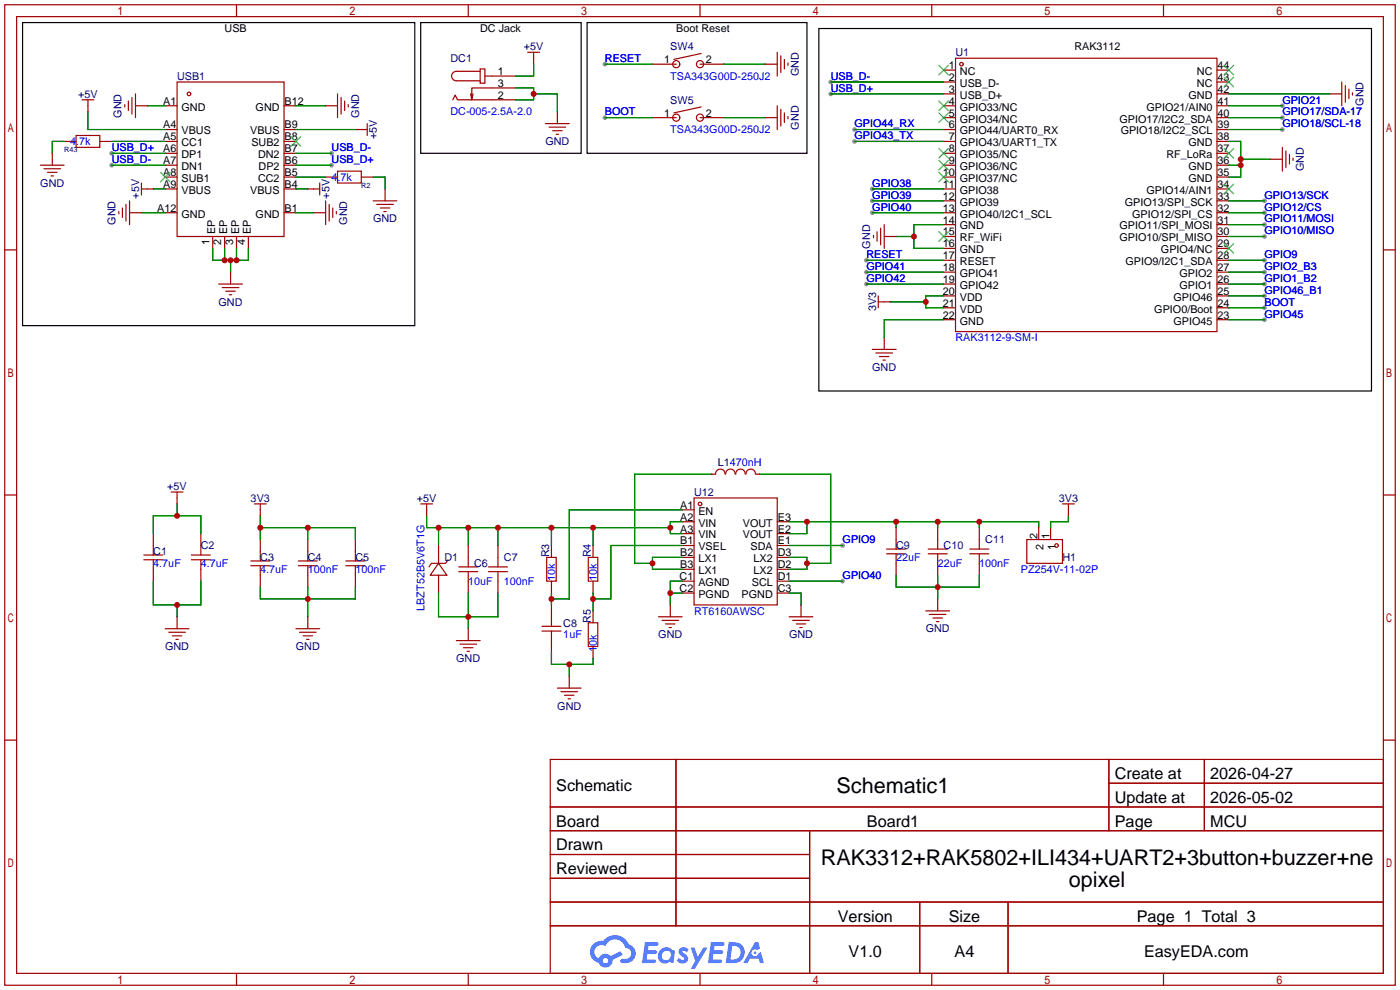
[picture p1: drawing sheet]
<svg xmlns="http://www.w3.org/2000/svg" width="299mm" height="212mm" viewBox="0 0 299 212" stroke-linecap="round" stroke-linejoin="round" font-family="sans-serif">
<g fill="#999">
<circle cx="23.9" cy="32.8" r=".51"/>
<circle cx="23.9" cy="35.3" r=".51"/>
<circle cx="70.9" cy="32.8" r=".51"/>
<circle cx="70.9" cy="35.3" r=".51"/>
<circle cx="177.5" cy="17.5" r=".51"/>
<circle cx="177.5" cy="20.1" r=".51"/>
<circle cx="270.3" cy="55.6" r=".51"/>
<circle cx="186.4" cy="45.5" r=".51"/>
<circle cx="274.1" cy="22.6" r=".51"/>
<circle cx="185.2" cy="55.6" r=".51"/>
<circle cx="270.3" cy="65.8" r=".51"/>
<circle cx="186.4" cy="40.4" r=".51"/>
<circle cx="182.6" cy="27.7" r=".51"/>
<circle cx="182.6" cy="30.2" r=".51"/>
<circle cx="180.1" cy="116.6" r=".51"/>
<circle cx="180.1" cy="124.2" r=".51"/>
<circle cx="129.3" cy="13.7" r=".51"/>
<circle cx="129.3" cy="25.1" r=".51"/>
<circle cx="270.3" cy="45.5" r=".51"/>
<circle cx="186.4" cy="42.9" r=".51"/>
<circle cx="270.3" cy="48" r=".51"/>
<circle cx="270.3" cy="42.9" r=".51"/>
<circle cx="185.2" cy="60.7" r=".51"/>
<circle cx="270.3" cy="50.5" r=".51"/>
<circle cx="274.1" cy="27.7" r=".51"/>
<circle cx="185.2" cy="58.2" r=".51"/>
<circle cx="274.1" cy="25.1" r=".51"/>
<circle cx="270.3" cy="63.2" r=".51"/>
<circle cx="270.3" cy="60.7" r=".51"/>
<circle cx="270.3" cy="58.2" r=".51"/>
<circle cx="270.3" cy="68.3" r=".51"/>
</g>
<g fill="none" stroke="#a10000" stroke-width=".25">
<path d="M1 1h297.2v209.6h-297.2zM3.6 3.6h292.1v204.4h-292.1zM50.5 1v2.6M100.1 1v2.6M149.6 1v2.6M199.1 1v2.6M248.7 1v2.6M1 53.4h2.6M295.7 53.4h2.5M1 105.8h2.6M295.7 105.8h2.5M1 158.2h2.6"/>
<path d="M295.7 158.2h2.5M117.6 162.3h178.1v45.7h-178.1zM117.6 172.5h178.1M117.6 177.5h178.1M144.5 162.3v35.6M173 177.5v30.5M237 162.3v15.2M237 167.4h58.7M257.4 162.3v15.2M117.6 182.6h55.4M117.6 192.8h178.1M117.6 187.7h55.4"/>
<path d="M117.6 197.9h178.1M196.6 192.8v15.2M215.4 192.8v15.2M50.5 208v2.6M100.1 208v2.6M149.6 208v2.6M199.1 208v2.6M248.7 208v2.6"/>
</g>
<g fill="#5487ff">
<path d="M145.3 202.7a1.3 1.3 0 0 1 1.9 .3l-.4 .6a.54 .54 0 0 0-.9-.2l.1 .2a1.34 1.34 0 0 1 .9 1.8 1.47 1.47 0 0 1-2.3-.1l.5-.6 .8 .5a.31 .31 0 0 0 .4-.3 .31 .31 0 0 0-.3-.4 1.12 1.12 0 0 1-.7-1.8z"/>
<path d="M147.6 202.5h.9l.6 2 1.2-2h.9l-2.7 4.6h-.9l1-1.7z"/>
<path d="M137.8 201.4h1.7a1.31 1.31 0 0 1 1.2 .2 .4 .4 0 0 1-.3 .5l-1.8 .1-.1 .9h1.6a.4 .4 0 0 1 .4 .4 .4 .4 0 0 1-.5 .4h-1.6l-.2 1.2h1.4a.46 .46 0 0 1 .5 0 .46 .46 0 0 1 .1 .5l-.4 .2h-2.6z"/>
<path d="M151.9 201.4h1.7a1.32 1.32 0 0 1 1.2 .2 .39 .39 0 0 1-.3 .5l-1.8 .1-.1 .9h1.6a.4 .4 0 0 1 .4 .4 .4 .4 0 0 1-.4 .4h-1.7l-.2 1.2h1.4a.46 .46 0 0 1 .5 0 .46 .46 0 0 1 .1 .5l-.4 .2h-2.6z"/>
<path d="M161.3 201.4h.8l.3 1.3-.6 .4a.75 .75 0 0 0-1.1 .3 .75 .75 0 0 0 .5 1 .75 .75 0 0 0 .9-.7l.5-.2 .6 2.3h-.8l-.3-.9h-1.8l-.5 .9h-1z"/>
<path d="M155.7 201.4l-.6 4.4h1.5a2.27 2.27 0 0 0 2.6-2.2 2.27 2.27 0 0 0-2.7-2.2zM156.5 202.1a1.5 1.5 0 0 1 1.8 1.6 1.5 1.5 0 0 1-1.9 1.4h-.3z"/>
<path d="M141.2 203a1.6 1.6 0 0 0-.3 2.3 1.6 1.6 0 0 0 2.3 .2l.7 .3 .3-2.4-.1-.3-.5-.1a1.58 1.58 0 0 0-2.4 0zM141.8 203.5a.98 .98 0 0 1 1.6 .4 .98 .98 0 0 1-1.1 1.3 .94 .94 0 0 1-.9-.7 .94 .94 0 0 1 .4-1z"/>
<path d="M126.8 201.8a2.37 2.37 0 0 0 1.1 4 1.54 1.54 0 0 0 1.8 1 1.54 1.54 0 0 0 1.2-1.6l2.2-1.1-.5-.8-2 1a1.57 1.57 0 0 0-2.7 .5 1.5 1.5 0 0 1-.7-2.1 1.5 1.5 0 0 1 2.2-.5 2.23 2.23 0 0 1 2.3-1.4 2.23 2.23 0 0 1 2 1.8 1.16 1.16 0 0 1 1.2 1.1 1.16 1.16 0 0 1-1.1 1.2h-.7a.47 .47 0 0 0-.5 .4 .47 .47 0 0 0 .4 .5 2.17 2.17 0 0 0 2.5-.9 2.17 2.17 0 0 0-.3-2.7l-.8-.4a3.2 3.2 0 0 0-5.5-.7l-1.1 .1zM128.8 205.3a.6 .6 0 0 1 1.2 0 .6 .6 0 0 1-1.2 0z"/>
<circle cx="161.4" cy="203.6" r=".28"/>
</g>
<g fill="none" stroke="#a10000" stroke-width=".25">
<path d="M37.8 17.5h22.9v33h-22.9zM102.6 14.7h1v3.1h-1zM102.6 15.2h-5.1a1.02 1.02 0 0 0-1 1.1 1.02 1.02 0 0 0 1 1h5.1M103.6 16.3h6.6M110.2 18.8h-9.4v2.5l-.2-1.2M112.8 11.2h2.5M114 11.2v2.5M139.4 13.7h5.1M149.6 13.7h5.1M149.9 11.4l-5.9 1.3M163.6 13.7h2.5M166.1 11.2v5.1"/>
<path d="M166.9 11.9v3.6M167.6 12.7v2M168.4 13.5v.5M201.7 15h2.5M201.7 17.5h2.5M204.2 12.4h55.9v58.5h-55.9zM260.1 15h2.5M260.1 17.5h2.5M286.8 17.5v5.1M287.5 18.3v3.5M288.3 19.1v2M289.1 19.8v.5"/>
<path d="M8.6 35.3h5.1M9.4 36.1h3.6M10.2 36.8h2M10.9 37.6h.5M11.2 32.8v2.5M13.7 30.2h2.6M16.3 29h5v2.5h-5zM17.5 21.3h2.6M18.8 21.3v2.6M21.3 30.2h2.6M26.7 22.4v.5M27.4 21.6v2"/>
<path d="M28.2 20.8v3.6M29 22.6h2.5M29 20.1v5M30.2 39.1v2.6M35.3 37.8h2.5M35.3 35.3h2.5M35.3 32.8h2.5M35.3 30.2h2.5M35.3 27.7h2.5M35.3 22.6h2.5M60.7 37.8h2.5M60.7 35.3h2.5"/>
<path d="M60.7 32.8h2.5M60.7 30.2h2.5M60.7 27.7h2.5M60.7 22.6h2.5M68.3 39.1v2.6M69.6 37.8h2.5M69.6 22.6h2.5M72.1 36.6h5.1v2.5h-5.1zM72.1 20.1v5M72.9 20.8v3.6M73.7 21.6v2M74.4 22.4v.5"/>
<path d="M75.9 27.7h2.6M77.2 37.8h2.6M78.5 26.4v2.6M96.8 21.3l.5-1 .5 1h12.4M101.1 20.1l-.3 1.2M116.6 26.4h5.1M117.3 27.2h3.6M118.1 27.9h2M118.9 28.7h.5M119.1 23.9v2.5M139.4 25.1h5.1M149.6 25.1h5.1"/>
<path d="M149.9 22.9l-5.9 1.2M163.6 25.1h2.5M166.1 22.6v5.1M166.9 23.4v3.5M167.6 24.1v2.1M168.4 24.9v.5M201.7 37.8h2.5M201.7 35.3h2.5M201.7 32.8h2.5M201.7 30.2h2.5M201.7 27.7h2.5M201.7 22.6h2.5"/>
<path d="M201.7 20.1h2.5M201.7 25.1h2.5M260.1 37.8h2.5M260.1 35.3h2.5M260.1 32.8h2.5M260.1 30.2h2.5M260.1 27.7h2.5M260.1 22.6h2.5M260.1 20.1h2.5M260.1 25.1h2.5M271.5 34h2.6M274.1 31.5v5.1"/>
<path d="M274.8 32.3v3.5M275.6 33v2.1M276.4 33.8v.5M284.2 20.1h2.6M25.4 45.2v.5M26.2 44.4v2.1M26.9 43.7v3.5M27.7 45.5h2.5M27.7 42.9v5.1M30.2 40.4h2.6M35.3 45.5h2.5M35.3 40.4h2.5"/>
<path d="M45.5 50.5v2.6M48 50.5v2.6M49.3 58.2v2.5M50.5 50.5v2.6M53.1 50.5v2.6M60.7 45.5h2.5M60.7 40.4h2.5M65.8 40.4h2.5M67.1 45.5h2.5M69.6 42.9v5.1M70.4 43.7v3.5M71.1 44.4v2.1"/>
<path d="M71.9 45.2v.5M79.8 42.9h5M80.5 43.7h3.6M81.3 44.4h2M82 45.2h.5M82.3 40.4v2.5M186.7 50.3v.5M187.5 49.5v2.1M188.2 48.8v3.5M189 50.5h2.5M189 48v5.1M201.7 45.5h2.5"/>
<path d="M201.7 40.4h2.5M201.7 42.9h2.5M201.7 48h2.5M201.7 50.5h2.5M201.7 53.1h2.5M201.7 55.6h2.5M201.7 58.2h2.5M260.1 45.5h2.5M260.1 40.4h2.5M260.1 42.9h2.5M260.1 48h2.5M260.1 50.5h2.5"/>
<path d="M260.1 53.1h2.5M260.1 55.6h2.5M260.1 58.2h2.5M46.7 60.7h5.1M47.5 61.5h3.6M48.3 62.2h2M49 63h.5M186.4 74.7h5.1M187.2 75.4h3.6M187.7 64.5h2.5M187.7 63.2v2.6M188 76.2h2"/>
<path d="M188.7 77h.5M189 72.1v2.6M201.7 60.7h2.5M201.7 63.2h2.5M201.7 65.8h2.5M201.7 68.3h2.5M260.1 60.7h2.5M260.1 63.2h2.5M260.1 65.8h2.5M260.1 68.3h2.5M30.7 119.6h4.1M30.7 118.6h4.1"/>
<path d="M32.8 114v4.6M32.8 119.6v4.6M36.6 105.2h2.5M37.8 105.2v2.5M40.9 119.6h4.1M40.9 118.6h4.1M42.9 114v4.6M42.9 119.6v4.6M53.6 119.9h4.1M54.4 107.7h2.5M55.6 107.7v2.5M55.6 115.3v4.6"/>
<path d="M63.8 119.9h4M65.8 115.3v4.6M73.9 119.9h4.1M75.9 115.3v4.6M89.9 107.7h2.6M91.2 107.7v2.5M93.7 116.6v3.8M95.8 119.6l-.6 .8h-3l-.5 .8M100.1 116.6v4.6M106.4 116.6v4.6M116.8 119.1h2.1v5.1h-2.1zM117.9 116.6v2.5"/>
<path d="M125.7 119.1h2.1v5.1h-2.1zM126.7 116.6v2.5M145.8 109h2.5M145.8 111.5h2.5M145.8 114h2.5M145.8 116.6h2.5M145.8 119.1h2.5M148.3 106.4h17.8v22.9h-17.8zM152.1 101.3h.8M152.9 101.3a1.01 1.01 0 0 1 1-1.1 1.01 1.01 0 0 1 1.1 1.1M155.1 101.3a1.01 1.01 0 0 1 1-1.1 1.01 1.01 0 0 1 1 1.1M157.2 101.3a1.01 1.01 0 0 1 1.1-1.1 1.01 1.01 0 0 1 1 1.1"/>
<path d="M159.4 101.3a1.01 1.01 0 0 1 1-1.1 1.01 1.01 0 0 1 1.1 1.1M161.5 101.3h.8M166.1 111.5h2.6M166.1 114h2.6M166.1 116.6h2.6M166.1 119.1h2.6M189.5 117.3h4M189.5 118.4h4M191.5 112.8v4.5M191.5 118.4v4.5M198.4 117.3h4M198.4 118.4h4"/>
<path d="M200.4 112.8v4.5M200.4 118.4v4.5M207.3 117.3h4M207.3 118.4h4M209.3 112.8v4.5M209.3 118.4v4.5M219.5 115.3h7.6v5.1h-7.6zM222 112.8v2.5M224.5 112.8v2.5M227.1 107.7h2.5M228.3 107.7v2.5M35.3 134.4h5.1"/>
<path d="M36.1 135.1h3.5M36.8 135.9h2.1M37.6 136.7h.5M37.8 131.8v2.6M53.6 120.9h4.1M55.6 120.9v4.6M63.2 134.4h5.1M63.8 120.9h4M64 135.1h3.6M64.8 135.9h2M65.5 136.7h.5M65.8 120.9v4.6"/>
<path d="M65.8 131.8v2.6M73.9 120.9h4.1M75.9 120.9v4.6M93.7 120.4l1.8 2.5h-3.6zM93.7 122.9v3.8M97.5 136.9h5.1M98 122.2h4.1M98 121.2h4.1M98.3 137.7h3.6M99.1 138.4h2M99.8 139.2h.5M100.1 122.2v4.5"/>
<path d="M100.1 134.4v2.5M104.4 122.2h4.1M104.4 121.2h4.1M106.4 122.2v4.5M115.8 134.9h4.1M115.8 133.9h4.1M117.9 124.2v2.5M117.9 129.3v4.6M117.9 134.9v4.5M125.7 133.1h2.1v5.1h-2.1zM126.7 124.2v2.5M126.7 130.6v2.5"/>
<path d="M126.7 138.2v2.5M140.7 131.8h5.1M141.5 132.6h3.5M142.2 133.4h2.1M143 134.1h.5M143.3 129.3v2.5M145.8 121.7h2.5M145.8 124.2h2.5M145.8 126.7h2.5M166.1 121.7h2.6M166.1 124.2h2.6M166.1 126.7h2.6"/>
<path d="M168.7 131.8h5M169.4 132.6h3.6M170.2 133.4h2M170.9 134.1h.5M171.2 129.3v2.5M197.9 130.6h5M198.6 131.3h3.6M199.4 132.1h2M200.2 132.8h.5M200.4 128v2.6M119.1 147.1h5.1M119.9 147.8h3.5"/>
<path d="M120.6 148.6h2.1M121.4 149.4h.5M121.7 144.5v2.6"/>
<circle cx="144.5" cy="13.7" r=".76"/>
<circle cx="149.6" cy="13.7" r=".76"/>
<circle cx="205.5" cy="13.7" r=".38"/>
<circle cx="40.4" cy="20.1" r=".38"/>
<circle cx="144.5" cy="25.1" r=".76"/>
<circle cx="149.6" cy="25.1" r=".76"/>
<circle cx="149.6" cy="107.7" r=".38"/>
<circle cx="225.8" cy="116.6" r=".38"/>
</g>
<g fill="none" stroke="#008700" stroke-width=".25">
<path d="M110.2 18.8h3.8v2.5h-3.8M114 13.7v2.6h-3.8M129.3 13.7h10.1M154.7 13.7h8.9M177.5 17.5h24.2M13.7 30.2h-2.5v2.6M18.8 23.9v3.8h16.5M23.9 32.8h11.4M23.9 35.3h11.4M23.9 30.2h11.4M31.5 22.6h3.8M63.2 22.6h6.4"/>
<path d="M63.2 27.7h12.7M63.2 32.8h7.7M63.2 35.3h7.7M63.2 37.8h6.4M79.8 37.8h2.5v2.6M114 20.1h5.1v3.8M129.3 25.1h10.1M154.7 25.1h8.9M177.5 20.1h24.2M182.6 27.7h19.1M182.6 30.2h19.1M262.6 20.1h21.6"/>
<path d="M262.6 22.6h11.5M262.6 27.7h11.5M262.6 35.3h2.6M262.6 30.2h2.6v7.6h-2.6M262.6 25.1h11.5M265.2 34h6.3M30.2 45.5h5.1M32.8 40.4h2.5M45.5 53.1v2.5h7.6v-2.5M48 53.1v2.5M49.3 55.6v2.6M50.5 53.1v2.5"/>
<path d="M63.2 45.5h3.9M63.2 40.4h2.6M185.2 55.6h16.5M185.2 58.2h16.5M186.4 45.5h15.3M186.4 40.4h15.3M186.4 42.9h15.3M191.5 50.5h3.8M201.7 48h-6.4v5.1h6.4M262.6 45.5h7.7M262.6 55.6h7.7M262.6 50.5h7.7"/>
<path d="M262.6 48h7.7M262.6 42.9h7.7M262.6 58.2h7.7M185.2 60.7h16.5M190.2 64.5h7.7M201.7 63.2h-3.8v2.6h3.8M201.7 68.3h-12.7v3.8M262.6 65.8h7.7M262.6 63.2h7.7M262.6 68.3h7.7M262.6 60.7h7.7M32.8 114v-3.8h10.1v3.8"/>
<path d="M37.8 107.7v2.5M55.6 112.8h20.3v2.5M55.6 110.2v5.1M65.8 112.8v2.5M91.2 110.2v2.6h52.1M93.7 112.8v3.8M100.1 112.8v3.8M106.4 112.8v3.8M117.9 112.8v3.8M126.7 112.8v3.8M145.8 109h-24.1v19h-3.8M145.8 116.6h-15.2v11.4h-3.9"/>
<path d="M145.8 111.5h-2.5v2.5h2.5M145.8 119.1h-6.4v2.6h6.4M152.1 101.3h-16.5v19.1h3.8M162.3 101.3h15.2v19.1h-5M168.7 111.5h53.3v1.3M168.7 116.6h11.4M168.7 119.1h3.8v2.6h-3.8M172.5 111.5v2.5h-3.8M191.5 111.5v1.3M200.4 111.5v1.3M209.3 111.5v1.3M228.3 110.2v1.3h-3.8v1.3"/>
<path d="M32.8 124.2v5.1h10.1v-5.1M37.8 129.3v2.5M55.6 125.5v2.5h20.3v-2.5M65.8 125.5v6.3M93.7 126.7v5.1h12.7v-5.1M100.1 126.7v7.7M117.9 139.4v2.6h8.8v-1.3M117.9 126.7v2.6M126.7 126.7v3.9M143.3 126.7h2.5M145.8 124.2h-2.5v5.1M168.7 126.7h2.5v2.6"/>
<path d="M168.7 124.2h11.4M191.5 122.9v2.6h17.8v-2.6M200.4 122.9v5.1M121.7 142v2.5"/>
</g>
<path d="M4.8 4.8h83.8v64.8h-83.8zM89.9 4.8h34.3v28h-34.3zM125.5 4.8h47v28h-47zM175 6.1h118.1v77.5h-118.1z" fill="none" stroke="#000" stroke-width=".25"/>
<g fill="none" stroke="#3c3" stroke-width=".25">
<path d="M200.7 14l2 2M202.7 14l-2 2M261.6 16.5l2.1 2M261.6 14l2.1 2M263.7 16.5l-2.1 2M263.7 14l-2.1 2M34.3 36.8l2 2.1M36.3 36.8l-2 2.1M62.2 29.2l2.1 2M64.3 29.2l-2.1 2M200.7 21.6l2 2M200.7 24.1l2 2.1"/>
<path d="M200.7 31.8l2 2M200.7 34.3l2 2M200.7 36.8l2 2.1M202.7 21.6l-2 2M202.7 24.1l-2 2.1M202.7 31.8l-2 2M202.7 34.3l-2 2M202.7 36.8l-2 2.1M261.6 39.4l2.1 2M261.6 31.8l2.1 2M263.7 39.4l-2.1 2M263.7 31.8l-2.1 2"/>
<path d="M200.7 49.5l2 2.1M202.7 49.5l-2 2.1M261.6 52.1l2.1 2M263.7 52.1l-2.1 2"/>
</g>
<g fill="#c00">
<circle cx="114" cy="20.1" r=".63"/>
<circle cx="48" cy="55.6" r=".63"/>
<circle cx="49.3" cy="55.6" r=".63"/>
<circle cx="50.5" cy="55.6" r=".63"/>
<circle cx="195.3" cy="50.5" r=".63"/>
<circle cx="197.9" cy="64.5" r=".63"/>
<circle cx="265.2" cy="35.3" r=".63"/>
<circle cx="265.2" cy="34" r=".63"/>
<circle cx="37.8" cy="110.2" r=".63"/>
<circle cx="37.8" cy="129.3" r=".63"/>
<circle cx="65.8" cy="112.8" r=".63"/>
<circle cx="55.6" cy="112.8" r=".63"/>
<circle cx="65.8" cy="128" r=".63"/>
<circle cx="143.3" cy="112.8" r=".63"/>
<circle cx="126.7" cy="112.8" r=".63"/>
<circle cx="117.9" cy="112.8" r=".63"/>
<circle cx="106.4" cy="112.8" r=".63"/>
<circle cx="100.1" cy="112.8" r=".63"/>
<circle cx="93.7" cy="112.8" r=".63"/>
<circle cx="143.3" cy="126.7" r=".63"/>
<circle cx="100.1" cy="131.8" r=".63"/>
<circle cx="117.9" cy="128" r=".63"/>
<circle cx="126.7" cy="128" r=".63"/>
<circle cx="121.7" cy="142" r=".63"/>
<circle cx="139.4" cy="120.4" r=".63"/>
<circle cx="172.5" cy="120.4" r=".63"/>
<circle cx="172.5" cy="111.5" r=".63"/>
<circle cx="191.5" cy="111.5" r=".63"/>
<circle cx="200.4" cy="111.5" r=".63"/>
<circle cx="209.3" cy="111.5" r=".63"/>
<circle cx="200.4" cy="125.5" r=".63"/>
</g>
<g font-size="4.6">
<text x="178.8" y="169.4">Schematic1</text>
<text x="175.4" y="184.9">RAK3312+RAK5802+ILI434+UART2+3button+buzzer+ne</text>
<text x="228.4" y="189.5">opixel</text>
</g>
<g font-size="3.5">
<text x="238.3" y="166.5">Create at</text>
<text x="258.7" y="166.5">2026-04-27</text>
<text x="118.9" y="169.1">Schematic</text>
<text x="238.3" y="171.6">Update at</text>
<text x="258.7" y="171.6">2026-05-02</text>
<text x="118.9" y="176.7">Board</text>
<text x="185.3" y="176.7">Board1</text>
<text x="238.3" y="176.7">Page</text>
<text x="258.7" y="176.7">MCU</text>
<text x="118.9" y="181.8">Drawn</text>
<text x="118.9" y="186.8">Reviewed</text>
<text x="179.1" y="197">Version</text>
<text x="202.8" y="197">Size</text>
<text x="243" y="197">Page 1 Total 3</text>
<text x="181.4" y="204.6">V1.0</text>
<text x="204" y="204.6">A4</text>
<text x="244.5" y="204.6">EasyEDA.com</text>
</g>
<g font-size="2.3">
<text x="48" y="6.9">USB</text>
<text x="102.6" y="6.9">DC Jack</text>
<text x="144.5" y="6.9">Boot Reset</text>
<text x="229.6" y="10.7">RAK3112</text>
<text x="106.4" y="16">1</text>
<text x="142" y="13.5">1</text>
<text x="150.9" y="13.5">2</text>
<text x="202.8" y="14.8">1</text>
<text x="202.8" y="17.3">2</text>
<text x="205.2" y="16">NC</text>
<text x="255.8" y="16">NC</text>
<text x="260.2" y="17.3">43</text>
<text x="260.2" y="14.8">44</text>
<text x="34.9" y="22.4">A1</text>
<text x="38.8" y="23.6">GND</text>
<text x="54.6" y="23.6">GND</text>
<text x="60.8" y="22.4">B12</text>
<text x="106.4" y="21.1">2</text>
<text x="106.4" y="18.6">3</text>
<text x="202.8" y="19.8">3</text>
<text x="202.8" y="22.4">4</text>
<text x="205.2" y="18.6">USB_D-</text>
<text x="205.2" y="21.1">USB_D+</text>
<text x="205.2" y="23.6">GPIO33/NC</text>
<text x="245" y="23.6">GPIO21/AIN0</text>
<text x="254" y="21.1">GND</text>
<text x="255.8" y="18.6">NC</text>
<text x="260.2" y="22.4">41</text>
<text x="260.2" y="19.8">42</text>
<text x="34.9" y="30">A5</text>
<text x="34.9" y="27.5">A4</text>
<text x="38.8" y="28.7">VBUS</text>
<text x="53.5" y="28.7">VBUS</text>
<text x="60.8" y="27.5">B9</text>
<text x="60.8" y="30">B8</text>
<text x="142" y="24.9">1</text>
<text x="150.9" y="24.9">2</text>
<text x="202.8" y="24.9">5</text>
<text x="202.8" y="27.5">6</text>
<text x="202.8" y="30">7</text>
<text x="205.2" y="26.2">GPIO34/NC</text>
<text x="205.2" y="28.7">GPIO44/UART0_RX</text>
<text x="239.3" y="26.2">GPIO17/I2C2_SDA</text>
<text x="239.5" y="28.7">GPIO18/I2C2_SCL</text>
<text x="260.2" y="30">38</text>
<text x="260.2" y="27.5">39</text>
<text x="260.2" y="24.9">40</text>
<text x="34.9" y="35.1">A7</text>
<text x="34.9" y="32.5">A6</text>
<text x="38.8" y="33.8">DP1</text>
<text x="38.8" y="31.3">CC1</text>
<text x="53.7" y="31.3">SUB2</text>
<text x="55.1" y="33.8">DN2</text>
<text x="60.8" y="32.5">B7</text>
<text x="60.8" y="35.1">B6</text>
<text x="202.8" y="32.5">8</text>
<text x="202.8" y="35.1">9</text>
<text x="205.2" y="31.3">GPIO43/UART1_TX</text>
<text x="205.2" y="33.8">GPIO35/NC</text>
<text x="249.3" y="33.8">RF_LoRa</text>
<text x="254" y="31.3">GND</text>
<text x="260.2" y="35.1">36</text>
<text x="260.2" y="32.5">37</text>
<text x="34.9" y="40.2">A9</text>
<text x="34.9" y="37.6">A8</text>
<text x="38.8" y="41.4">VBUS</text>
<text x="38.8" y="38.9">SUB1</text>
<text x="38.8" y="36.3">DN1</text>
<text x="53.5" y="41.4">VBUS</text>
<text x="55.1" y="38.9">CC2</text>
<text x="55.3" y="36.3">DP2</text>
<text x="60.8" y="37.6">B5</text>
<text x="60.8" y="40.2">B4</text>
<text x="201.5" y="37.6">10</text>
<text x="201.5" y="40.2">11</text>
<text x="205.2" y="36.3">GPIO36/NC</text>
<text x="205.2" y="38.9">GPIO37/NC</text>
<text x="205.2" y="41.4">GPIO38</text>
<text x="245" y="41.4">GPIO14/AIN1</text>
<text x="254" y="38.9">GND</text>
<text x="254" y="36.3">GND</text>
<text x="260.2" y="40.2">34</text>
<text x="260.2" y="37.6">35</text>
<text x="33.6" y="45.2">A12</text>
<text x="38.8" y="46.5">GND</text>
<text x="54.6" y="46.5">GND</text>
<text x="60.8" y="45.2">B1</text>
<text x="201.5" y="42.7">12</text>
<text x="201.5" y="45.2">13</text>
<text x="201.5" y="47.8">14</text>
<text x="205.2" y="44">GPIO39</text>
<text x="205.2" y="46.5">GPIO40/I2C1_SCL</text>
<text x="240.4" y="44">GPIO13/SPI_SCK</text>
<text x="242" y="46.5">GPIO12/SPI_CS</text>
<text x="260.2" y="47.8">31</text>
<text x="260.2" y="45.2">32</text>
<text x="260.2" y="42.7">33</text>
<text x="44.7" y="52.4" transform="rotate(-90 44.7 52.4)">1</text>
<text x="46" y="50.1" transform="rotate(-90 46 50.1)">EP</text>
<text x="47.3" y="52.4" transform="rotate(-90 47.3 52.4)">2</text>
<text x="48.6" y="50.1" transform="rotate(-90 48.6 50.1)">EP</text>
<text x="49.8" y="52.4" transform="rotate(-90 49.8 52.4)">3</text>
<text x="51.1" y="50.1" transform="rotate(-90 51.1 50.1)">EP</text>
<text x="52.4" y="52.4" transform="rotate(-90 52.4 52.4)">4</text>
<text x="53.6" y="50.1" transform="rotate(-90 53.6 50.1)">EP</text>
<text x="201.5" y="50.3">15</text>
<text x="201.5" y="52.9">16</text>
<text x="205.2" y="49">GND</text>
<text x="205.2" y="51.6">RF_WiFi</text>
<text x="239.3" y="51.6">GPIO10/SPI_MISO</text>
<text x="239.3" y="49">GPIO11/SPI_MOSI</text>
<text x="260.2" y="52.9">29</text>
<text x="260.2" y="50.3">30</text>
<text x="201.5" y="55.4">17</text>
<text x="201.5" y="57.9">18</text>
<text x="205.2" y="54.1">GND</text>
<text x="205.2" y="56.7">RESET</text>
<text x="205.2" y="59.2">GPIO41</text>
<text x="240.5" y="56.7">GPIO9/I2C1_SDA</text>
<text x="248.1" y="54.1">GPIO4/NC</text>
<text x="252.1" y="59.2">GPIO2</text>
<text x="260.2" y="57.9">27</text>
<text x="260.2" y="55.4">28</text>
<text x="201.5" y="60.5">19</text>
<text x="201.5" y="63">20</text>
<text x="201.5" y="65.6">21</text>
<text x="205.2" y="61.7">GPIO42</text>
<text x="205.2" y="64.3">VDD</text>
<text x="250.8" y="64.3">GPIO46</text>
<text x="252.1" y="61.7">GPIO1</text>
<text x="260.2" y="65.6">24</text>
<text x="260.2" y="63">25</text>
<text x="260.2" y="60.5">26</text>
<text x="201.5" y="68.1">22</text>
<text x="205.2" y="66.8">VDD</text>
<text x="205.2" y="69.4">GND</text>
<text x="246.7" y="66.8">GPIO0/Boot</text>
<text x="250.8" y="69.4">GPIO45</text>
<text x="260.2" y="68.1">23</text>
<text x="145.4" y="108.7">A1</text>
<text x="145.4" y="111.3">A2</text>
<text x="145.4" y="113.8">A3</text>
<text x="149.3" y="110">EN</text>
<text x="149.3" y="112.5">VIN</text>
<text x="158.8" y="112.5">VOUT</text>
<text x="166.2" y="113.8">E2</text>
<text x="166.2" y="111.3">E3</text>
<text x="145.4" y="116.4">B1</text>
<text x="145.4" y="118.9">B2</text>
<text x="149.3" y="115.1">VIN</text>
<text x="149.3" y="117.6">VSEL</text>
<text x="158.8" y="115.1">VOUT</text>
<text x="160.4" y="117.6">SDA</text>
<text x="166.2" y="118.9">D3</text>
<text x="166.2" y="116.4">E1</text>
<text x="221.8" y="115.2" transform="rotate(-90 221.8 115.2)">2</text>
<text x="223" y="117.5" transform="rotate(-90 223 117.5)">2</text>
<text x="224.3" y="115.2" transform="rotate(-90 224.3 115.2)">1</text>
<text x="225.6" y="117.5" transform="rotate(-90 225.6 117.5)">1</text>
<text x="145.3" y="124">C1</text>
<text x="145.4" y="121.4">B3</text>
<text x="149.3" y="120.2">LX1</text>
<text x="149.3" y="122.7">LX1</text>
<text x="149.3" y="125.2">AGND</text>
<text x="160.7" y="125.2">SCL</text>
<text x="161.1" y="122.7">LX2</text>
<text x="161.1" y="120.2">LX2</text>
<text x="166.2" y="124">D1</text>
<text x="166.2" y="121.4">D2</text>
<text x="145.3" y="126.5">C2</text>
<text x="149.3" y="127.8">PGND</text>
<text x="158.5" y="127.8">PGND</text>
<text x="166.2" y="126.5">C3</text>
</g>
<g font-size="2.3" fill="#000080">
<text x="112" y="10.7">+5V</text>
<text x="143.3" y="10.7">SW4</text>
<text x="204.2" y="12">U1</text>
<text x="37.8" y="17.1">USB1</text>
<text x="96.3" y="13.3">DC1</text>
<text x="170.7" y="16.3" transform="rotate(-90 170.7 16.3)">GND</text>
<text x="16.7" y="20.9">+5V</text>
<text x="143.3" y="22.1">SW5</text>
<text x="291.4" y="22.6" transform="rotate(-90 291.4 22.6)">GND</text>
<text x="26" y="25.2" transform="rotate(-90 26 25.2)">GND</text>
<text x="76.8" y="25.2" transform="rotate(-90 76.8 25.2)">GND</text>
<text x="80.6" y="29.8" transform="rotate(-90 80.6 29.8)">+5V</text>
<text x="170.7" y="27.7" transform="rotate(-90 170.7 27.7)">GND</text>
<text x="116.6" y="31">GND</text>
<text x="8.6" y="39.9">GND</text>
<text x="278.7" y="36.6" transform="rotate(-90 278.7 36.6)">GND</text>
<text x="29.8" y="42.5" transform="rotate(-90 29.8 42.5)">+5V</text>
<text x="70.4" y="42.5" transform="rotate(-90 70.4 42.5)">+5V</text>
<text x="79.7" y="47.5">GND</text>
<text x="24.7" y="48" transform="rotate(-90 24.7 48)">GND</text>
<text x="74.2" y="48" transform="rotate(-90 74.2 48)">GND</text>
<text x="186" y="53.1" transform="rotate(-90 186 53.1)">GND</text>
<text x="46.7" y="65.3">GND</text>
<text x="187.2" y="66.6" transform="rotate(-90 187.2 66.6)">3V3</text>
<text x="186.4" y="79.3">GND</text>
<text x="153.4" y="99.6">L1470nH</text>
<text x="35.8" y="104.7">+5V</text>
<text x="53.6" y="107.2">3V3</text>
<text x="89.1" y="107.2">+5V</text>
<text x="148.3" y="106">U12</text>
<text x="226.3" y="107.2">3V3</text>
<text x="32.8" y="118.7">C1</text>
<text x="42.9" y="117.4">C2</text>
<text x="55.6" y="119.9">C3</text>
<text x="65.8" y="119.9">C4</text>
<text x="75.9" y="119.9">C5</text>
<text x="95" y="119.9">D1</text>
<text x="107.7" y="119.9">C7</text>
<text x="117.4" y="119.1" transform="rotate(-90 117.4 119.1)">R3</text>
<text x="126.3" y="119.1" transform="rotate(-90 126.3 119.1)">R4</text>
<text x="191.5" y="117.4">C9</text>
<text x="201.7" y="117.4">C10</text>
<text x="210.6" y="116.1">C11</text>
<text x="227.1" y="119.9">H1</text>
<text x="101.3" y="121.2">C6</text>
<text x="120.4" y="133.9">C8</text>
<text x="126.3" y="133.1" transform="rotate(-90 126.3 133.1)">R5</text>
<text x="140.7" y="136.4">GND</text>
<text x="168.6" y="136.4">GND</text>
<text x="197.8" y="135.2">GND</text>
<text x="35.3" y="139">GND</text>
<text x="63.2" y="139">GND</text>
<text x="97.5" y="141.5">GND</text>
<text x="119.1" y="151.7">GND</text>
</g>
<g font-size="2.3" fill="#00f">
<text x="129.3" y="13.3">RESET</text>
<text x="143.3" y="17.1">TSA343G00D-250J2</text>
<text x="177.5" y="17.1">USB_D-</text>
<text x="177.5" y="19.6">USB_D+</text>
<text x="274.1" y="22.1">GPIO21</text>
<text x="96.3" y="24.7">DC-005-2.5A-2.0</text>
<text x="129.3" y="24.7">BOOT</text>
<text x="143.3" y="28.5">TSA343G00D-250J2</text>
<text x="182.6" y="27.2">GPIO44_RX</text>
<text x="182.6" y="29.8">GPIO43_TX</text>
<text x="274.1" y="27.2">GPIO18/SCL-18</text>
<text x="274.1" y="24.7">GPIO17/SDA-17</text>
<text x="15" y="31">4.7k</text>
<text x="23.9" y="32.3">USB_D+</text>
<text x="23.9" y="34.8">USB_D-</text>
<text x="70.9" y="32.3">USB_D-</text>
<text x="70.9" y="34.8">USB_D+</text>
<text x="70.9" y="38.7">4.7k</text>
<text x="186.4" y="39.9">GPIO38</text>
<text x="186.4" y="45">GPIO40</text>
<text x="186.4" y="42.5">GPIO39</text>
<text x="270.3" y="45">GPIO12/CS</text>
<text x="270.3" y="47.5">GPIO11/MOSI</text>
<text x="270.3" y="42.5">GPIO13/SCK</text>
<text x="270.3" y="50.1">GPIO10/MISO</text>
<text x="185.2" y="55.2">RESET</text>
<text x="185.2" y="57.7">GPIO41</text>
<text x="270.3" y="55.2">GPIO9</text>
<text x="270.3" y="57.7">GPIO2_B3</text>
<text x="185.2" y="60.2">GPIO42</text>
<text x="270.3" y="65.3">BOOT</text>
<text x="270.3" y="62.8">GPIO46_B1</text>
<text x="270.3" y="60.2">GPIO1_B2</text>
<text x="270.3" y="67.9">GPIO45</text>
<text x="204.2" y="72.9">RAK3112-9-SM-I</text>
<text x="180.1" y="116.1">GPIO9</text>
<text x="191.5" y="119.9">22uF</text>
<text x="32.8" y="121.2">4.7uF</text>
<text x="42.9" y="121.2">4.7uF</text>
<text x="55.6" y="122.5">4.7uF</text>
<text x="65.8" y="122.5">100nF</text>
<text x="75.9" y="122.5">100nF</text>
<text x="100.1" y="125">10uF</text>
<text x="107.7" y="125">100nF</text>
<text x="118.7" y="124.2" transform="rotate(-90 118.7 124.2)">10k</text>
<text x="127.6" y="124.2" transform="rotate(-90 127.6 124.2)">10k</text>
<text x="180.1" y="123.7">GPIO40</text>
<text x="200.4" y="121.2">22uF</text>
<text x="209.3" y="121.2">100nF</text>
<text x="218.2" y="122.5">PZ254V-11-02P</text>
<text x="90.7" y="130.6" transform="rotate(-90 90.7 130.6)">LBZT52B5V6T1G</text>
<text x="148.3" y="131.4">RT6160AWSC</text>
<text x="120.4" y="136.4">1uF</text>
<text x="127.6" y="139.4" transform="rotate(-90 127.6 139.4)">10k</text>
</g>
<g font-size="1.6" fill="#000080">
<text x="13.7" y="32.5">R43</text>
<text x="77.2" y="40.1">R2</text>
</g>
</svg>
